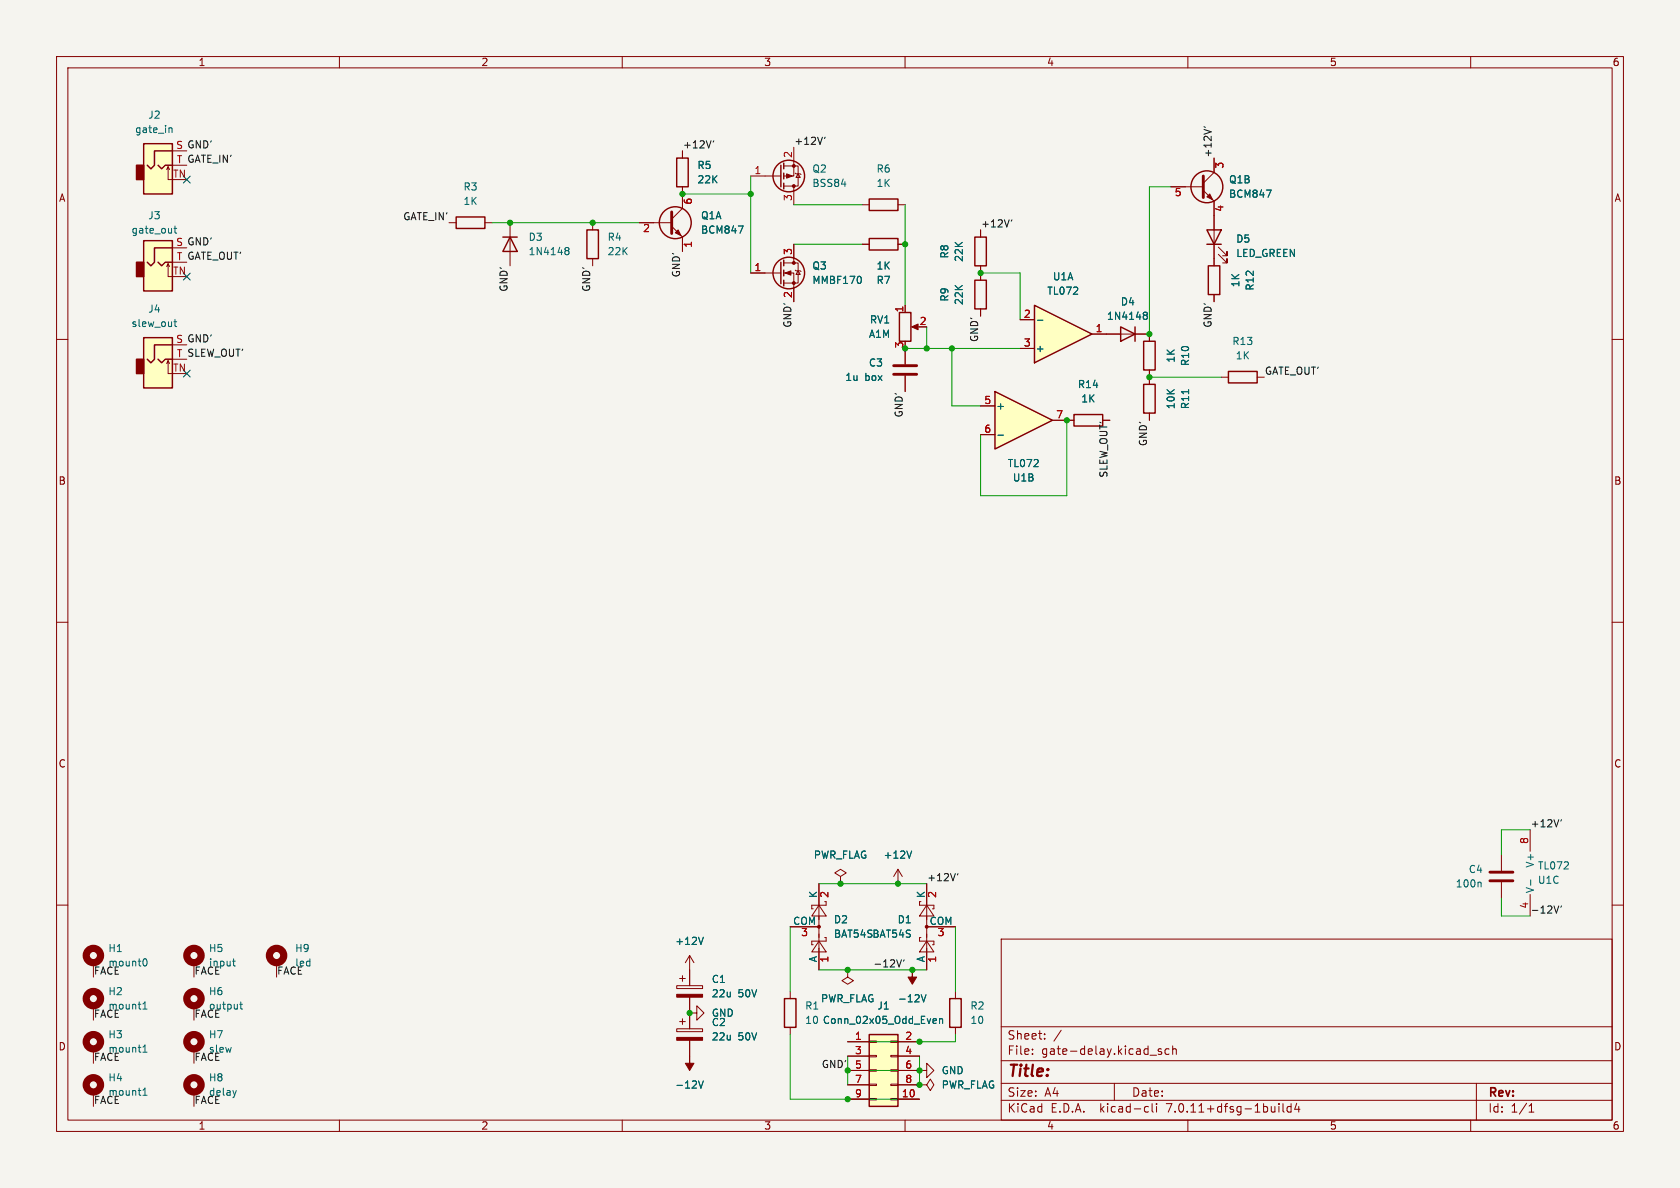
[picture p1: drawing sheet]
<svg xmlns="http://www.w3.org/2000/svg" width="297mm" height="210mm" viewBox="0 0 297 210" stroke-linecap="round" stroke-linejoin="round" font-family="sans-serif">
<path d="M0 0h297v210h-297z" fill="#f5f4ef" stroke="#f5f4ef" stroke-width=".18"/>
<g fill="none" stroke="#840000" stroke-width=".18">
<path d="M10 10h277v190h-277zM12 12h273v186h-273zM60 10v2M110 10v2M160 10v2M210 10v2M260 10v2M10 60h2M203.2 59.1v1.2M285 60h2M160 61.6v2.8M160 66.4v2.8"/>
<path d="M203.2 65.4v1.3M215.9 66.7h1.3M222.2 66.7h1.3M10 110h2M285 110h2M10 160h2M285 160h2M177 166h108v32h-108zM60 198v2M110 198v2M149.9 184.2h3.8M149.9 194.3h3.8"/>
<path d="M149.9 186.7h3.8M149.9 189.2h3.8M149.9 191.8h3.8M153.7 194.2h1.2v.2h-1.2zM153.7 191.6h1.2v.3h-1.2zM153.7 189.1h1.2v.3h-1.2zM153.7 186.6h1.2v.2h-1.2zM153.7 184h1.2v.3h-1.2zM157.5 194.2h1.2v.2h-1.2zM157.5 191.6h1.2v.3h-1.2zM157.5 189.1h1.2v.3h-1.2zM157.5 186.6h1.2v.2h-1.2z"/>
<path d="M157.5 184h1.2v.3h-1.2zM158.7 184.2h3.9M158.7 194.3h3.9M158.7 186.7h3.9M158.7 189.2h3.9M158.7 191.8h3.9M160 198v2M177 194.5h108M177 191.5h108M177 187.5h108M177 181.5h108M182.5 186.3v.1"/>
<path d="M182.5 185.5v.1M184.7 183.6v.1M184.7 182.8v.1M187.6 182.1l-1.3 2M197 191.5v3M202.6 195.6l.4 .1M203 196.5l-.4 .1M203.3 186.5h1.2M203.7 195.1v1.3l.2 .2M204.5 195.1v.1M204.5 195.6v1M205.3 185.5l-.3-.1-.3 .2 .1 .2 .5 .2v.3h-.6"/>
<path d="M206.7 185.5l-.5-.1-.2 .3v.4l.1 .2h.6M207.3 185.5l.2-.1 .4 .1 .1 .9M207.3 184.9v1.5M210 198v2M226.1 195.1v.1M226.1 195.6v1M226.8 195.1v1.3l.2 .2M228.2 195.7l-.4-.1-.3 .3v.4l.2 .2h.5M228.2 195.1v1.5M229.2 195l-.3 1.1h.9M229.6 195.6v1M260 198v2"/>
<path d="M261 191.5v6.5M270.3 196.6h.9M270.3 195.5l.4-.4v1.5"/>
</g>
<path d="M153.7 182.9h5v12.7h-5z" fill="#ffffc2" stroke="#ffffc2" stroke-width=".18"/>
<path d="M202.2 60.3h2v5.1h-2zM217.2 65.7h5v2h-5zM153.7 182.9h5v12.7h-5z" fill="none" stroke="#840000" stroke-width=".25"/>
<path d="M165.1 180.1h.4l.1 .3-.7 .1M165.5 180.9h-.4M166.1 180.2l.2-.1h.3v.8M166.1 180.1v.8" fill="none" stroke="#006464" stroke-width=".18"/>
<path d="M158 66.2h4.1M158 64.6h4.1" fill="none" stroke="#840000" stroke-width=".51"/>
<path d="M175.9 69.2l10.2 5.1-10.2 5.1z" fill="#ffffc2"/>
<g fill="none" stroke="#840000" stroke-width=".25">
<path d="M175.9 69.2l10.2 5.1-10.2 5.1z"/>
<circle cx="119.4" cy="39.4" r="2.82"/>
</g>
<path d="M113 39.4h5.7M120.6 34.3v2.5l-1.9 1.9M118.7 40l1.9 1.9v2.6M173.4 71.8h2.5M173.4 76.8h2.5M186.1 74.3h2.5" fill="none" stroke="#840000" stroke-width=".18"/>
<path d="M130.5 39.9h.9l-.6 1.3M176.4 76.9h1" fill="none" stroke="#006464" stroke-width=".18"/>
<path d="M118.7 37.5v3.8" fill="none" stroke="#840000" stroke-width=".51"/>
<path d="M119.4 41.1l.5-.5 .5 1.1z" fill="#840000" stroke="#840000" stroke-width=".18"/>
<path d="M182.9 54l10.1 5.1-10.1 5z" fill="#ffffc2"/>
<g fill="none" stroke="#840000" stroke-width=".25">
<path d="M25.4 25.4h5.1v8.9h-5.1zM27.9 29.2l.7 .6 .6-.6h1.3M30.5 26.7h-3.2v2.5l-.6 .6-.7-.6M80.6 38.4h5.1v2h-5.1zM119.6 27.9h2.1v5.1h-2.1zM138 29.2v3.8M138.6 28.8v1M138.6 30.6v1M138.6 32.4v1M153.7 35.2h5v2h-5zM25.4 59.7h5.1v8.9h-5.1zM25.4 42.5h5.1v8.9h-5.1z"/>
<path d="M27.9 46.4l.7 .6 .6-.6h1.3M30.5 43.8h-3.2v2.6l-.6 .6-.7-.6M88.9 41.9h2.5M90.2 41.9l1.2 2.6h-2.5zM103.8 40.6h2v5.1h-2zM138 46.4v3.8M138.6 46v1M138.6 47.8v1M138.6 49.5v1M153.7 42.2h5v2h-5zM159 55.2h2v5.1h-2zM172.3 41.9h2.1v5.1h-2.1z"/>
<path d="M172.3 49.5h2.1v5.1h-2.1zM182.9 54l10.1 5.1-10.1 5zM198.1 57.8l2.6 1.3-2.6 1.2zM200.7 57.8v2.5M213.4 40.6h2.5l-1.3 2.6zM213.4 43.2h2.5M213.6 47h2v5.1h-2zM27.9 63.5l.7 .6 .6-.6h1.3M30.5 61h-3.2v2.5l-.6 .6-.7-.6M189.9 73.3h5v2h-5zM202.2 67.9h2v5.1h-2zM138.7 176.5h2v5.1h-2z"/>
<path d="M167.9 176.5h2v5.1h-2z"/>
<circle cx="139.4" cy="31.1" r="2.79"/>
<circle cx="213.4" cy="33" r="2.82"/>
<circle cx="139.4" cy="48.3" r="2.79"/>
</g>
<g fill="none" stroke="#840000" stroke-width=".18">
<path d="M29.5 30l.2-.5v2.3h.8M29.7 29.5l.3 .5M30.5 26.7h2.5M30.5 29.2h2.5M79.4 39.4h1.2M85.7 39.4h1.3M90.2 39.4v7.6M104.8 39.4v1.2M113 39.4h2.6M120.6 26.7v1.2M120.6 33v3.8M132.7 31.1h5.3"/>
<path d="M138.6 29.3h2.5v3.6h-2.5M140.3 26v5.1h-1.7M140.3 32.9v3.3M140.6 30.6l.1 .1h.8l.1 .2M141.1 30.7l.4 .7h-.8zM152.4 36.2h1.3M158.7 36.2h1.3M207 33h5.7M212.7 33.7l1.9 1.9v11.4M214.6 27.9v2.6l-1.9 1.9M29.5 47.1l.2-.5v2.3h.8M29.7 46.6l.3 .5"/>
<path d="M30.5 43.8h2.5M30.5 46.4h2.5M104.8 45.7v1.3M120.6 41.9v2.6M132.7 48.3h5.3M138.6 48.3h1.7v5M138.6 46.5h2.5v3.5h-2.5M140.3 43.2v3.3M140.6 47.8l.1 .1h.8l.1 .1M141.1 47.9l.4 .6h-.8zM152.4 43.2h1.3M158.7 43.2h1.3"/>
<path d="M160 54v1.2M161.5 57.8h1.1M173.4 40.6v1.3M173.4 47v2.5M173.4 54.6v1.3M180.3 56.5h2.6M193 59.1h10.2v1.2M214.6 52.1v1.2M215.4 45l1.5 1.5v-.8v.8h-.7M215.4 43.7l1.5 1.5v-.7v.7h-.7M29.5 64.3l.2-.5v2.2h.8M29.7 63.8l.3 .5"/>
<path d="M30.5 61h2.5M30.5 63.5h2.5M160 61.6v2.8M160 66.4v2.8M173.4 71.8h2.5M173.4 76.8h2.5M180.3 61.6h2.6M186.1 74.3h3.8M203.2 65.4v2.5M203.2 73v1.3M144.8 156.2v15.3M146 159.4v.6h-2.5v.7h.3"/>
<path d="M148.6 154.9l1-.6-1-.6-1 .6 1 .6v1.3M148.6 156.2h.1M158.7 153.7l-.7 1.2M158.7 153.7v2.5M158.7 153.7l.8 1.2M162.8 159.4h-.2v.6h2.5v.7h-.3M163.8 156.2v15.3M265.4 151.1v2.8M265.4 156v2.8M270.5 146.7v3.8M270.5 158.1v3.8M16.5 170.2v2.5"/>
<path d="M16.5 177.8v2.5M34.3 170.2v2.5M34.3 177.8v2.5M48.9 170.2v2.5M119.6 174.2h4.6v.6h-4.6zM120.1 173h1.1M120.6 172.5v1M121.9 179.1h1.3v-1.3l1.3 1.3-1.3 1.2v-1.2M121.9 168.9l-.7 1.3M121.9 168.9v5.3M121.9 176.3v5.6M121.9 168.9l.8 1.3"/>
<path d="M139.7 175.3v1.2M139.7 163.8h5.1M144.8 166.4l1.2 1.9h-2.5zM144.8 160l1.2 1.9h-2.5zM145.8 165.7h.2v.7h-2.5v.6h.3M149.9 171.5v1.2l1 .7-1 .6-1.1-.6 1.1-.7M149.9 171.5h.1M162.8 165.7h-.2v.7h2.5v.6h-.3M163.8 166.4l1.3 1.9h-2.5zM163.8 160l1.3 1.9h-2.5zM163.8 163.8h5.1M168.9 175.3v1.2"/>
<path d="M16.5 185.4v2.6M16.5 193v2.6M34.3 185.4v2.6M34.3 193v2.6M119.6 181.9h4.6v.5h-4.6zM120.1 180.6h1.1M120.6 180.1v1M121.9 183.9v2.8M139.7 181.6v1.3M149.9 184.2h3.8M149.9 194.3h3.8M149.9 186.7h3.8"/>
<path d="M149.9 189.2h3.8M149.9 191.8h3.8M158.7 189.2h5.1v-1.2l1.3 1.2-1.3 1.3v-1.3M158.7 184.2h3.9M158.7 194.3h3.9M158.7 186.7h3.9M158.7 191.8h3.9M162.6 191.8h1.2l.7-1 .6 1-.6 1-.7-1M162.6 191.8h.1M168.9 181.6v1.3"/>
</g>
<g fill="none" stroke="#006464" stroke-width=".18">
<path d="M30.1 22.6l.3 .2v.6M30.9 39.9v1.1l.3 .2M130.5 39.9h.9l-.6 1.3M223.9 33.6h.8l-.5 1.3M30.8 56.9h.4M30.8 40.4h.4M30.9 56.5v1l.3 .2M100 44.2l.1 .1M100 43.8h.4l.1 .1 .1 .2-.2 .2M100.1 44.3h.3M100.1 44.3l-.1 .1M100.4 44.3l.2 .2-.1 .4-.1 .1h-.4"/>
<path d="M152.2 49.1v.8M183.4 56.6h1M202.2 55.7h.2M202.2 55.3l.4-.1 .2 .1v.2l-.2 .2M202.4 55.7h.2M202.4 55.7l-.2 .1M202.6 55.7l.2 .3v.3l-.2 .2-.4-.1M176.4 76.9h1M210.1 68.9v.7M161.2 150.4l-.5 1.3M261.7 155.9l.1 .2v.7M270.6 155.5v1"/>
<path d="M25.3 178.4h.7M25.3 177.5l.3-.4v1.3M25.5 169.6l.1-.1a.68 .68 0 0 1 .4 .6 .68 .68 0 0 1-.4 .7l-.1-.1M41.1 169.9h.5M41.3 169.5v1.1l.3 .2M42.4 177.5h.5M42.6 177.1v1.1l.3 .2M124.3 165.7l-.4 1.2M162.9 175.8l.4 1.3 .4-1.3M25.3 193.6h.7M25.3 185.1l.3-.4v1.3M25.3 192.7l.3-.4v1.3"/>
<path d="M25.3 186h.7M41.8 192.8l-.3 .8M123.5 191.1l.4 1.2 .4-1.2M165.1 180.1h.4l.1 .3-.7 .1M165.5 180.9h-.4M166.1 180.2l.2-.1h.3v.8M166.1 180.1v.8"/>
</g>
<g fill="none" stroke="#840000" stroke-width="1.3">
<circle cx="16.5" cy="168.9" r="1.27"/>
<circle cx="16.5" cy="176.5" r="1.27"/>
<circle cx="34.3" cy="168.9" r="1.27"/>
<circle cx="34.3" cy="176.5" r="1.27"/>
<circle cx="48.9" cy="168.9" r="1.27"/>
<circle cx="16.5" cy="191.8" r="1.27"/>
<circle cx="16.5" cy="184.1" r="1.27"/>
<circle cx="34.3" cy="191.8" r="1.27"/>
<circle cx="34.3" cy="184.1" r="1.27"/>
</g>
<g fill="#ffffc2" stroke="#ffffc2" stroke-width=".18">
<path d="M25.4 59.7h5.1v8.9h-5.1z"/>
<path d="M25.4 42.5h5.1v8.9h-5.1z"/>
<path d="M25.4 25.4h5.1v8.9h-5.1z"/>
</g>
<g fill="#840000" stroke="#840000" stroke-width=".25">
<path d="M24.1 63.5h1.3v2.5h-1.3z"/>
<path d="M24.1 46.4h1.3v2.5h-1.3z"/>
<path d="M24.1 29.2h1.3v2.6h-1.3z"/>
</g>
<g fill="#840000" stroke="#840000" stroke-width=".18">
<path d="M161.3 171.5v1.2h.8l-.8 1.3-.8-1.3h.8z"/>
<path d="M138.8 48.3l1-.4v.7z"/>
<path d="M161.2 57.8l1.1-.5v1z"/>
<path d="M121.9 186.7v1.3h.8l-.8 1.2-.7-1.2h.7z"/>
<path d="M139.1 30.7l1 .4-1 .4z"/>
<path d="M119.6 175.8h4.6v.5h-4.6z"/>
<path d="M119.6 183.4h4.6v.5h-4.6z"/>
<path d="M213.4 34.8l.5-.5 .5 1z"/>
<circle cx="144.8" cy="163.8" r=".25"/>
<circle cx="163.8" cy="163.8" r=".25"/>
<circle cx="140.3" cy="50" r=".25"/>
<circle cx="140.3" cy="46.5" r=".25"/>
<circle cx="140.3" cy="29.3" r=".25"/>
<circle cx="140.3" cy="32.9" r=".25"/>
</g>
<path d="M212.7 31.1v3.8M263.4 155.7h4.1M263.4 154.2h4.1" fill="none" stroke="#840000" stroke-width=".51"/>
<g fill="none" stroke="#0f0f0f" stroke-width=".18">
<path d="M125.7 24.9l-.4 1.3M126.2 24.9l-.1 .2M145.4 24.3l-.4 1.2M145.9 24.3l-.1 .2M178.4 38.9l-.4 1.2M178.9 38.9l-.1 .2M212.8 22.9l1.3 .4M212.8 22.4l.3 .1M168.9 154.4l-.4 1.3M169.4 154.4l-.1 .3M275.6 144.9l-.5 1.3M276.1 144.9l-.2 .2"/>
<path d="M158.5 169.7l.4 1.2 .5-1.2M159.8 169.7l-.1 .2M274.7 160.1l.4 1.3 .5-1.3M276.1 160.1l-.2 .3"/>
</g>
<g fill="none" stroke="#009600" stroke-width=".18">
<path d="M87 39.4h26M120.6 34.3h12.1M132.7 31.1v17.2M140.3 36.2h12.1M160 36.2v17.8M207 33h-3.8v26.1M140.3 43.2h12.1M163.8 57.8v3.8M173.4 48.3h6.9v8.2M160 61.6h20.3M168.3 61.6v10.2h5.1M188.6 74.3v13.3h-15.2v-10.8"/>
<path d="M203.2 66.7h12.7M144.8 156.2h19M265.4 158.8v3.1h5.1M270.5 146.7h-5.1v4.4M139.7 163.8v11.5M144.8 171.5h19M168.9 163.8v11.5M139.7 182.9v11.4h22.9M149.9 186.7v5.1M149.9 189.2h12.7M162.6 186.7v5.1M168.9 182.9v1.3h-19"/>
</g>
<path d="M32.4 31.1l1.2 1.3M33.6 31.1l-1.2 1.3M32.4 48.3l1.2 1.2M33.6 48.3l-1.2 1.2M32.4 65.4l1.2 1.2M33.6 65.4l-1.2 1.2" fill="none" stroke="#000084" stroke-width=".18"/>
<g fill="#009600" stroke="#009600" stroke-width=".18">
<circle cx="203.2" cy="59.1" r=".46"/>
<circle cx="160" cy="61.6" r=".46"/>
<circle cx="160" cy="43.2" r=".46"/>
<circle cx="168.3" cy="61.6" r=".46"/>
<circle cx="173.4" cy="48.3" r=".46"/>
<circle cx="188.6" cy="74.3" r=".46"/>
<circle cx="203.2" cy="66.7" r=".46"/>
<circle cx="163.8" cy="61.6" r=".46"/>
<circle cx="149.9" cy="194.3" r=".46"/>
<circle cx="149.9" cy="189.2" r=".46"/>
<circle cx="148.6" cy="156.2" r=".46"/>
<circle cx="149.9" cy="171.5" r=".46"/>
<circle cx="121.9" cy="179.1" r=".46"/>
<circle cx="162.6" cy="189.2" r=".46"/>
<circle cx="90.2" cy="39.4" r=".46"/>
<circle cx="120.6" cy="34.3" r=".46"/>
<circle cx="132.7" cy="34.3" r=".46"/>
<circle cx="104.8" cy="39.4" r=".46"/>
<circle cx="162.6" cy="191.8" r=".46"/>
<circle cx="162.6" cy="184.2" r=".46"/>
<circle cx="161.3" cy="171.5" r=".46"/>
<circle cx="158.7" cy="156.2" r=".46"/>
</g>
<text font-size="2.8" fill="#840000" x="178" y="190.9">Title:</text>
<g font-size="2.1" fill="#840000">
<text x="178" y="184">Sheet:</text>
<text x="178" y="186.7">File:</text>
<text x="184.1" y="186.7">gate-delay.kicad_sch</text>
<text x="178" y="196.9">KiCad</text>
<text x="178" y="194.1">Size:</text>
<text x="184.7" y="194.1">A4</text>
<text x="185.7" y="196.9">E.D.A.</text>
<text x="194.6" y="196.9">kicad-cli</text>
<text x="200" y="194.1">Date:</text>
<text x="206.5" y="196.9">7.0.11+dfsg-1build4</text>
<text x="263" y="194.3">Rev:</text>
<text x="263" y="196.9">Id:</text>
<text x="267.1" y="196.9">1/1</text>
</g>
<g font-size="1.8" fill="#840000">
<text x="35" y="11.9">1</text>
<text x="85" y="11.9">2</text>
<text x="135" y="11.9">3</text>
<text x="185" y="11.9">4</text>
<text x="235" y="11.9">5</text>
<text x="285" y="11.9">6</text>
<text x="10.3" y="35.9">A</text>
<text x="285.3" y="35.9">A</text>
<text x="10.3" y="85.9">B</text>
<text x="195.9" y="84.5" transform="rotate(-90 195.9 84.5)">SLEW_OUT'</text>
<text x="285.3" y="85.9">B</text>
<text x="10.3" y="135.9">C</text>
<text x="285.3" y="135.9">C</text>
<text x="10.3" y="185.9">D</text>
<text x="285.3" y="185.9">D</text>
<text x="35" y="199.9">1</text>
<text x="85" y="199.9">2</text>
<text x="135" y="199.9">3</text>
<text x="185" y="199.9">4</text>
<text x="235" y="199.9">5</text>
<text x="285" y="199.9">6</text>
</g>
<g font-size="1.8" fill="#006464">
<text x="23.8" y="23.7">gate_in</text>
<text x="26.1" y="21.2">J2</text>
<text x="81.8" y="33.9">R3</text>
<text x="123.2" y="30.1">R5</text>
<text x="123.2" y="32.6">22K</text>
<text x="143.5" y="30.7">Q2</text>
<text x="143.5" y="33.2">BSS84</text>
<text x="154.9" y="30.7">R6</text>
<text x="154.9" y="33.2">1K</text>
<text x="217.2" y="35.2">BCM847</text>
<text x="217.2" y="32.6">Q1B</text>
<text x="23.2" y="41.5">gate_out</text>
<text x="26.1" y="39">J3</text>
<text x="81.8" y="36.4">1K</text>
<text x="123.8" y="41.5">BCM847</text>
<text x="123.8" y="39">Q1A</text>
<text x="93.4" y="42.8">D3</text>
<text x="93.4" y="45.3">1N4148</text>
<text x="107.3" y="42.8">R4</text>
<text x="107.3" y="45.3">22K</text>
<text x="143.5" y="47.9">Q3</text>
<text x="154.9" y="47.9">1K</text>
<text x="167.9" y="45.8" transform="rotate(-90 167.9 45.8)">R8</text>
<text x="170.4" y="46.4" transform="rotate(-90 170.4 46.4)">22K</text>
<text x="218.4" y="43.1">D5</text>
<text x="218.4" y="45.6">LED_GREEN</text>
<text x="143.5" y="50.4">MMBF170</text>
<text x="154.9" y="50.4">R7</text>
<text x="167.9" y="53.4" transform="rotate(-90 167.9 53.4)">R9</text>
<text x="185" y="52.3">TL072</text>
<text x="186" y="49.8">U1A</text>
<text x="219.3" y="50.9" transform="rotate(-90 219.3 50.9)">1K</text>
<text x="221.8" y="51.5" transform="rotate(-90 221.8 51.5)">R12</text>
<text x="23.2" y="58">slew_out</text>
<text x="26.1" y="55.5">J4</text>
<text x="153.5" y="59.9">A1M</text>
<text x="153.7" y="57.4">RV1</text>
<text x="170.4" y="54" transform="rotate(-90 170.4 54)">22K</text>
<text x="195.6" y="56.7">1N4148</text>
<text x="198" y="54.2">D4</text>
<text x="153.5" y="65">C3</text>
<text x="183" y="62.5">+</text>
<text x="207.9" y="64.2" transform="rotate(-90 207.9 64.2)">1K</text>
<text x="210.4" y="64.8" transform="rotate(-90 210.4 64.8)">R10</text>
<text x="217.8" y="61.2">R13</text>
<text x="218.4" y="63.7">1K</text>
<text x="149.3" y="67.5">1u</text>
<text x="152.9" y="67.5">box</text>
<text x="190.5" y="68.8">R14</text>
<text x="191.1" y="71.3">1K</text>
<text x="176" y="72.6">+</text>
<text x="207.9" y="72.4" transform="rotate(-90 207.9 72.4)">10K</text>
<text x="210.4" y="72.4" transform="rotate(-90 210.4 72.4)">R11</text>
<text x="178.1" y="82.8">TL072</text>
<text x="179" y="85.3">U1B</text>
<text x="143.8" y="152">PWR_FLAG</text>
<text x="156.1" y="152">+12V</text>
<text x="259.6" y="154.5">C4</text>
<text x="271.4" y="153.5" transform="rotate(-90 271.4 153.5)">V+</text>
<text x="271.8" y="153.9">TL072</text>
<text x="144.5" y="158.9" transform="rotate(-90 144.5 158.9)">K</text>
<text x="163.6" y="158.9" transform="rotate(-90 163.6 158.9)">K</text>
<text x="257.3" y="157.1">100n</text>
<text x="271.4" y="158" transform="rotate(-90 271.4 158)">V-</text>
<text x="271.8" y="156.4">U1C</text>
<text x="119.3" y="167.2">+12V</text>
<text x="140.1" y="163.6">COM</text>
<text x="147.3" y="163.4">D2</text>
<text x="147.3" y="166">BAT54SBAT54S</text>
<text x="158.6" y="163.4">D1</text>
<text x="164.2" y="163.6">COM</text>
<text x="19.1" y="171">mount0</text>
<text x="19.1" y="168.5">H1</text>
<text x="36.8" y="171">input</text>
<text x="36.8" y="168.5">H5</text>
<text x="52.1" y="168.5">H9</text>
<text x="125.7" y="174">C1</text>
<text x="144.5" y="170.2" transform="rotate(-90 144.5 170.2)">A</text>
<text x="163.6" y="170.2" transform="rotate(-90 163.6 170.2)">A</text>
<text x="19.1" y="178.7">mount1</text>
<text x="19.1" y="176.1">H2</text>
<text x="36.8" y="176.1">H6</text>
<text x="36.8" y="178.7">output</text>
<text x="125.7" y="179.9">GND</text>
<text x="125.7" y="176.5">22u</text>
<text x="130.5" y="176.5">50V</text>
<text x="142.2" y="178.7">R1</text>
<text x="145" y="177.4">PWR_FLAG</text>
<text x="155" y="178.7">J1</text>
<text x="158.6" y="177.4">-12V</text>
<text x="171.5" y="178.7">R2</text>
<text x="19.1" y="183.7">H3</text>
<text x="36.8" y="183.7">H7</text>
<text x="125.7" y="181.6">C2</text>
<text x="125.7" y="184.1">22u</text>
<text x="130.5" y="184.1">50V</text>
<text x="142.2" y="181.2">10 Conn_02x05_Odd_Even</text>
<text x="145.4" y="181.2">Conn_02x05_Odd_Even</text>
<text x="171.5" y="181.2">10</text>
<text x="19.1" y="186.3">mount1</text>
<text x="19.1" y="191.4">H4</text>
<text x="36.8" y="191.4">H8</text>
<text x="166.4" y="190.1">GND</text>
<text x="19.1" y="193.9">mount1</text>
<text x="36.8" y="193.9">delay</text>
<text x="119.3" y="192.6">-12V</text>
<text x="166.4" y="192.6">PWR_FLAG</text>
</g>
<g font-size="1.8" fill="#0f0f0f">
<text x="31" y="26.4">S GND'</text>
<text x="31.2" y="29">T GATE_IN'</text>
<text x="120.6" y="26.3">+12V'</text>
<text x="140.3" y="25.7">+12V'</text>
<text x="214.3" y="27.9" transform="rotate(-90 214.3 27.9)">+12V'</text>
<text x="71.2" y="39">GATE_IN'</text>
<text x="173.4" y="40.3">+12V'</text>
<text x="31" y="43.6">S GND'</text>
<text x="31.2" y="46.1">T GATE_OUT'</text>
<text x="89.8" y="51.7" transform="rotate(-90 89.8 51.7)">GND'</text>
<text x="104.4" y="51.7" transform="rotate(-90 104.4 51.7)">GND'</text>
<text x="120.3" y="49.1" transform="rotate(-90 120.3 49.1)">GND'</text>
<text x="140" y="58" transform="rotate(-90 140 58)">GND' 2</text>
<text x="214.3" y="58" transform="rotate(-90 214.3 58)">GND'</text>
<text x="31" y="60.7">S GND'</text>
<text x="31.2" y="63.2">T SLEW_OUT'</text>
<text x="173" y="60.6" transform="rotate(-90 173 60.6)">GND'</text>
<text x="223.5" y="66.3">GATE_OUT'</text>
<text x="159.7" y="73.9" transform="rotate(-90 159.7 73.9)">GND'</text>
<text x="202.9" y="79" transform="rotate(-90 202.9 79)">GND'</text>
<text x="270.5" y="146.3">+12V'</text>
<text x="163.8" y="155.9">+12V'</text>
<text x="270.5" y="161.6">-12V'</text>
<text x="16.5" y="172.4">FACE</text>
<text x="34.3" y="172.4">FACE</text>
<text x="48.9" y="172.4">FACE</text>
<text x="52.1" y="171">led</text>
<text x="154.3" y="171.1">-12V'</text>
<text x="16.5" y="180">FACE</text>
<text x="34.3" y="180">FACE</text>
<text x="16.5" y="187.6">FACE</text>
<text x="34.3" y="187.6">FACE</text>
<text x="36.8" y="186.3">slew</text>
<text x="145.2" y="188.9">GND'</text>
<text x="16.5" y="195.2">FACE</text>
<text x="34.3" y="195.2">FACE</text>
</g>
<g font-size="1.8" fill="#a90000">
<text x="140.1" y="28" transform="rotate(-90 140.1 28)">2</text>
<text x="216.6" y="29.9" transform="rotate(-90 216.6 29.9)">3</text>
<text x="30.5" y="31.5">TN</text>
<text x="133.3" y="30.9">1</text>
<text x="140.1" y="35.6" transform="rotate(-90 140.1 35.6)">3</text>
<text x="207.6" y="35">5</text>
<text x="113.6" y="41.4">2</text>
<text x="122.6" y="36.3" transform="rotate(-90 122.6 36.3)">6</text>
<text x="216.6" y="37.5" transform="rotate(-90 216.6 37.5)">4</text>
<text x="122.6" y="43.9" transform="rotate(-90 122.6 43.9)">1</text>
<text x="140.1" y="45.2" transform="rotate(-90 140.1 45.2)">3</text>
<text x="30.5" y="48.6">TN</text>
<text x="133.3" y="48">1</text>
<text x="140.1" y="52.8" transform="rotate(-90 140.1 52.8)">2</text>
<text x="159.8" y="55.3" transform="rotate(-90 159.8 55.3)">1</text>
<text x="162.5" y="57.5">2</text>
<text x="180.9" y="56.3">2</text>
<text x="193.6" y="58.8">1</text>
<text x="30.5" y="65.8">TN</text>
<text x="159.8" y="61.7" transform="rotate(-90 159.8 61.7)">3</text>
<text x="180.9" y="61.3">3</text>
<text x="173.9" y="71.5">5</text>
<text x="173.9" y="76.6">6</text>
<text x="186.6" y="74">7</text>
<text x="270.3" y="149.3" transform="rotate(-90 270.3 149.3)">8</text>
<text x="146.8" y="158.8" transform="rotate(-90 146.8 158.8)">2</text>
<text x="165.8" y="158.8" transform="rotate(-90 165.8 158.8)">2</text>
<text x="270.3" y="160.7" transform="rotate(-90 270.3 160.7)">4</text>
<text x="141.5" y="165.8">3</text>
<text x="165.7" y="165.8">3</text>
<text x="146.8" y="170.3" transform="rotate(-90 146.8 170.3)">1</text>
<text x="165.8" y="170.3" transform="rotate(-90 165.8 170.3)">1</text>
<text x="151.1" y="183.9">1</text>
<text x="159.9" y="183.9">2</text>
<text x="151.1" y="186.4">3</text>
<text x="151.1" y="189">5</text>
<text x="151.1" y="191.5">7</text>
<text x="159.9" y="186.4">4</text>
<text x="159.9" y="189">6</text>
<text x="159.9" y="191.5">8</text>
<text x="151.1" y="194.1">9</text>
<text x="159.3" y="194.1">10</text>
</g>
</svg>
